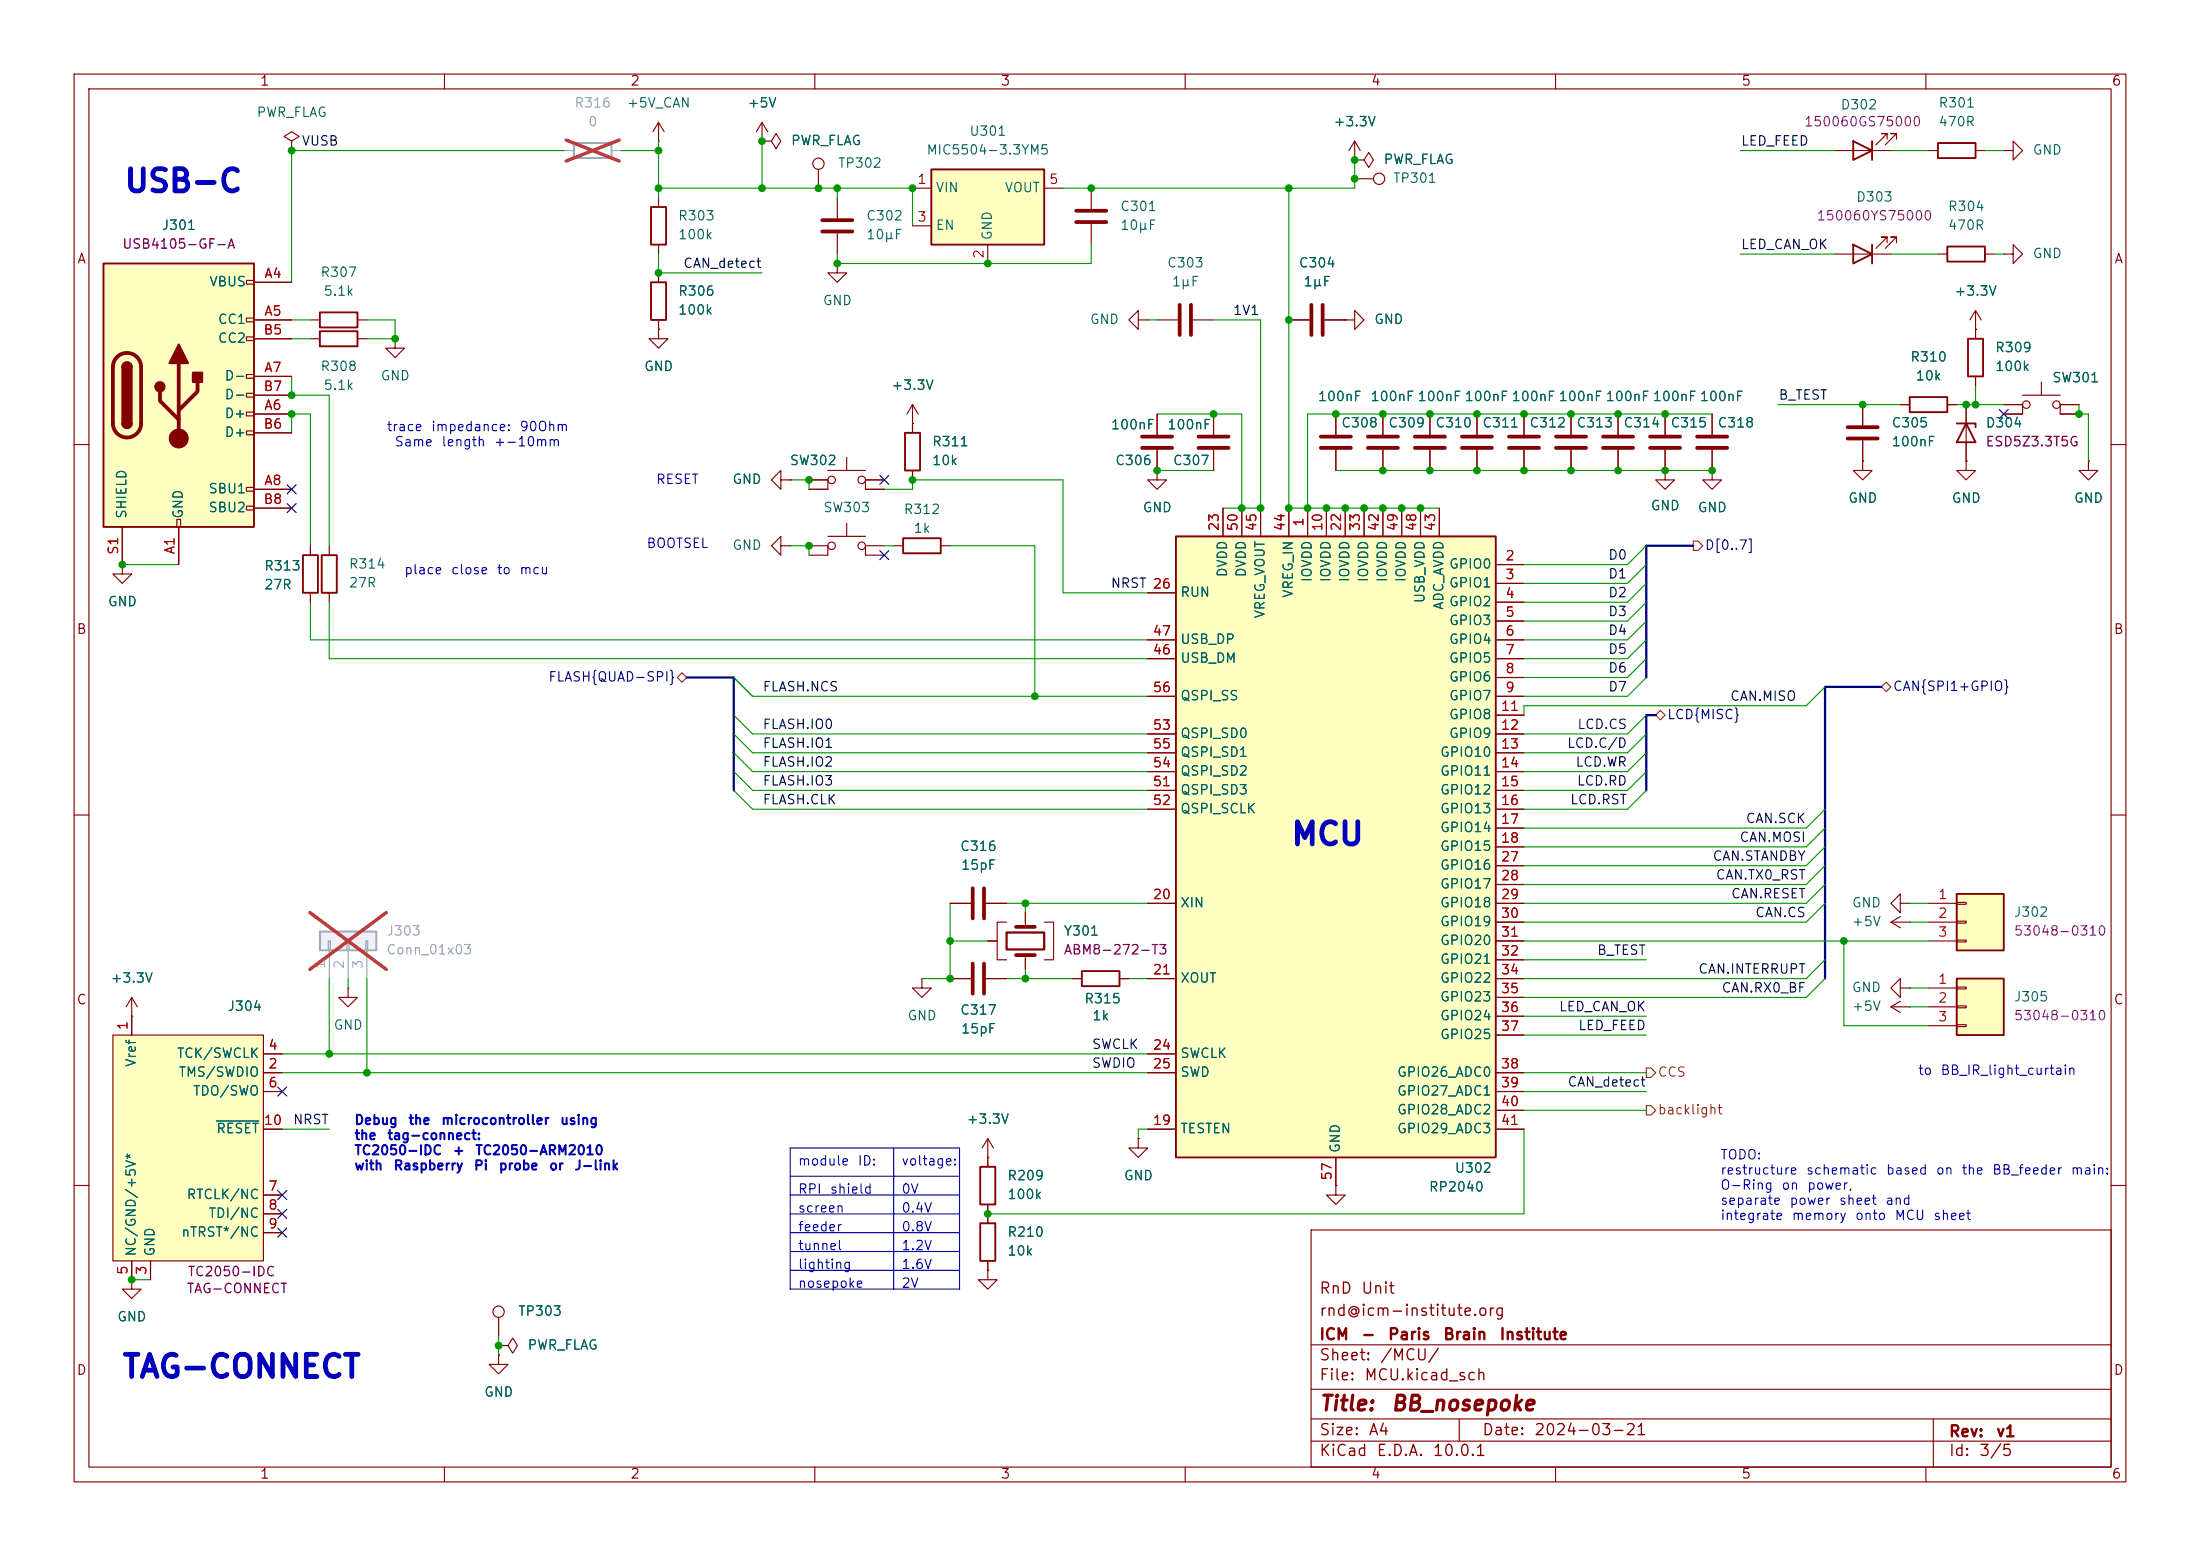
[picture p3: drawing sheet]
<svg xmlns="http://www.w3.org/2000/svg" width="297mm" height="210mm" viewBox="0 0 297 210" stroke-linecap="round" stroke-linejoin="round" font-family="sans-serif">
<g fill="none" stroke="#840000" stroke-width=".15">
<path d="M10 10h277v190h-277zM12 12h273v186h-273zM60 10v2M110 10v2M160 10v2M210 10v2M254.8 18.8v-.8h-.8h.8l-1.6 1.6M256 18.8v-.8h-.7h.7l-1.5 1.6M260 10v2M247.6 34.3h7.7M247.6 20.3h7.7M254.8 32.8v-.8h-.8h.8l-1.6 1.5"/>
<path d="M256 32.8v-.8h-.7h.7l-1.5 1.5M123.2 57.2h.1M123.2 54.6l-.8 1.3M123.2 54.6l.8 1.3M123.2 54.6v2.6M205.7 55.9v2.8M256.5 54.6h1.3M262.9 54.6h1.3M10 60h2M16.5 76.2v1.3h1.3l-1.3 1.2-1.3-1.2h1.3M16.5 76.2h.1M41.9 73.7v1.2"/>
<path d="M205.7 60.7v2.8M285 60h2M41.9 80v1.3M10 110h2M285 110h2M133.3 127h1.3M135.9 124.5h-1.3v5h1.3M138.4 123.2v1.9M138.4 128.9v1.9M141 124.5h1.2v5h-1.2M144.8 132.1h1.2M151.1 132.1h1.3"/>
<path d="M153.7 153.7v1.2h1.2l-1.2 1.3-1.3-1.3h1.3M153.7 153.7h.1M10 160h2M17.8 172.7v1.3h1.2l-1.2 1.3-1.3-1.3h1.3M17.8 172.7h.1M177 166h108v32h-108zM285 160h2M60 198v2M110 198v2M160 198v2M177 194.5h108M177 191.5h108"/>
<path d="M177 187.5h108M177 181.5h108M197 191.5v3M210 198v2M260 198v2M261 191.5v6.5"/>
</g>
<path d="M250.2 19.1l2.5 1.2-2.5 1.3zM252.7 19.1v2.5M250.2 33l2.5 1.3-2.5 1.3zM252.7 33v2.6M257.8 53.6h5.1v2h-5.1zM40.9 74.9h2v5.1h-2zM146 131.1h5.1v2h-5.1z" fill="none" stroke="#840000" stroke-width=".25"/>
<path d="M203.7 58.9h4.1M203.7 60.5h4.1M137.2 128.9h2.5M137.2 125.1h2.5" fill="none" stroke="#840000" stroke-width=".51"/>
<path d="M135.9 125.9h5.1v2.2h-5.1z" fill="none" stroke="#840000" stroke-width=".3"/>
<path d="M15.2 139.7h20.4v30.5h-20.4z" fill="#ffffc2"/>
<g fill="none" stroke="#840000" stroke-width=".15">
<path d="M39.4 19.1l1-.7-1-.6-1 .6 1 .7v1.2M39.4 20.3h.1M110.5 22.9v2.5M41.9 43.2h1.3M48.3 43.2h1.2M53.3 45.7v1.3h1.3l-1.3 1.3-1.2-1.3h1.2M53.3 45.7h.1M180.3 55.9v2.8M212.1 55.9v2.8M218.4 55.9v2.8M224.8 55.9v2.8M105.4 64.8v-1.3l-1.3 1.3 1.3 1.2v-1.2h1.3"/>
<path d="M106.7 64.8h.1M180.3 60.7v2.8M212.1 60.7v2.8M218.4 60.7v2.8M224.8 63.5v1.3h-1.3l1.3 1.2 1.3-1.2h-1.3M224.8 63.5h.1M224.8 60.7v2.8M231.1 63.5v1.3h-1.2l1.2 1.2 1.3-1.2h-1.3M231.1 63.5h.1M265.4 62.2v1.3h-1.2l1.2 1.3 1.3-1.3h-1.3M265.4 62.2h.1M15.2 139.7h20.4v30.5h-20.4z"/>
<path d="M17.8 137.2h.1M17.8 134.6v5.1M17.8 134.6l-.8 1.3M17.8 134.6l.7 1.3M124.5 132.1v1.3h1.2l-1.2 1.2-1.3-1.2h1.3M124.5 132.1h.1M128.3 121.9h2.8M128.3 132.1h2.8M133.1 121.9h2.8M133.1 132.1h2.8M35.6 144.8h2.5M35.6 142.2h2.5"/>
<path d="M35.6 147.3h2.5M35.6 152.4h2.5M133.3 156.2h.1M133.3 153.7v3.8M133.3 153.7l.8 1.2M133.3 153.7l-.7 1.2M17.8 170.2v2.5M20.3 170.2v2.5M35.6 161.3h2.5M35.6 163.8h2.5M35.6 166.4h2.5M67.3 177.8v2.5"/>
<path d="M133.3 171.5v1.2h1.3l-1.3 1.3-1.2-1.3h1.2M133.3 171.5h.1M133.3 162.6v2.5M133.3 170.2v1.3M67.3 181.6h1.3l.6-1 .6 1-.6 1-.6-1M67.3 181.6h.1M67.3 182.9v1.3h1.3l-1.3 1.2-1.3-1.2h1.3M67.3 182.9h.1"/>
<circle cx="110.5" cy="22.1" r=".76"/>
<circle cx="67.3" cy="177" r=".76"/>
</g>
<path d="M29.2 151.3h5.7" fill="none" stroke="#006464" stroke-width=".15"/>
<path d="M43.2 42.2h5.1v2h-5.1zM132.3 157.5h2.1v5.1h-2.1zM132.3 165.1h2.1v5.1h-2.1z" fill="none" stroke="#840000" stroke-width=".25"/>
<path d="M178.3 58.9h4.1M210.1 58.9h4M216.4 58.9h4.1M222.8 58.9h4M178.3 60.5h4.1M210.1 60.5h4M216.4 60.5h4.1M222.8 60.5h4M131.3 119.9v4.1M132.8 119.9v4.1M131.3 130v4.1M132.8 130v4.1" fill="none" stroke="#840000" stroke-width=".51"/>
<path d="M14 35.6h20.3v35.5h-20.3z" fill="#ffffc2"/>
<g fill="none" stroke="#840000" stroke-width=".15">
<path d="M33.3 37.8h1v.6h-1zM34.3 38.1h5.1M33.3 42.9h1v.5h-1zM33.3 45.5h1v.5h-1zM33.3 50.5h1v.6h-1zM33.3 53.1h1v.5h-1zM33.3 55.6h1v.5h-1zM33.3 58.2h1v.5h-1zM34.3 43.2h5.1M34.3 55.9h5.1M34.3 50.8h5.1M34.3 45.7h5.1"/>
<path d="M34.3 58.4h5.1M34.3 53.3h5.1M41.9 45.7h1.3M48.3 45.7h1.2M123.2 57.2v1.2M156.2 55.9v2.8M163.8 55.9v2.8M174 43.2h2.8M178.8 43.2h2.8M181.6 43.2h1.3v1.3l1.2-1.3-1.2-1.3v1.3M181.6 43.2h.1M270.5 54.6h2.5v1.3h-2.5"/>
<path d="M273 53.3h5.1M275.6 51.6v1.7M280.7 54.6h-2.6v1.3h2.6M16.5 71.1v5.1M23.9 70.1h.5v1h-.5zM24.1 71.1v5.1M33.3 65.8h1v.5h-1zM33.3 68.3h1v.5h-1zM34.3 66h5.1M34.3 68.6h5.1M109.2 64.8h2.6v1.2h-2.6M111.8 63.5h5"/>
<path d="M114.3 61.7v1.8M119.4 64.8h-2.6v1.2h2.6M123.2 63.5v1.3M156.2 63.5v1.3h-1.3l1.3 1.2 1.3-1.2h-1.3M156.2 63.5h.1M156.2 60.7v2.8M163.8 60.7v2.8M281.9 62.2v1.3h-1.2l1.2 1.3 1.3-1.3h-1.3M281.9 62.2h.1M255.3 124.5l1.2 .7M255.3 124.5h2.5M256.5 121.9v-1.2l-1.2 1.2 1.2 1.3v-1.3h1.3"/>
<path d="M256.5 133.4v-1.3l-1.2 1.3 1.2 1.2v-1.2h1.3M256.5 123.7l-1.2 .8M257.8 121.9h.1M257.8 124.5h.1M257.8 133.4h.1"/>
<circle cx="273.6" cy="54.6" r=".51"/>
<circle cx="277.6" cy="54.6" r=".51"/>
<circle cx="112.3" cy="64.8" r=".51"/>
<circle cx="116.3" cy="64.8" r=".51"/>
</g>
<path d="M14 35.6h20.3v35.5h-20.3zM16.5 49.5a.64 .64 0 0 1 .6-.6 .64 .64 0 0 1 .7 .6M16.5 57.2a.64 .64 0 0 0 .6 .6 .64 .64 0 0 0 .7-.6M43.2 44.7h5.1v2h-5.1zM122.2 58.4h2v5.1h-2z" fill="none" stroke="#840000" stroke-width=".25"/>
<path d="M15.8 48.2a1.9 1.9 0 0 1 2.1-.4 1.9 1.9 0 0 1 1.1 1.7v7.7a1.91 1.91 0 0 1-1.9 1.8 1.91 1.91 0 0 1-1.9-1.8v-7.7a1.9 1.9 0 0 1 .6-1.3zM21.6 52.8v1.3l2.5 2.5M24.1 49v10.2M26.7 51.6v1.2l-2.6 2.6M154.2 58.9h4M161.8 58.9h4.1M177 41.1v4.1M178.6 41.1v4.1M154.2 60.5h4M161.8 60.5h4.1" fill="none" stroke="#840000" stroke-width=".51"/>
<g fill="#840000" stroke="#840000" stroke-width=".25">
<path d="M16.5 49.5h1.3v7.7h-1.3z"/>
<path d="M16.7 49.1a.64 .64 0 0 1 .7-.2 .64 .64 0 0 1 .4 .6h-1.3z"/>
<path d="M16.5 57.2h1.3a.64 .64 0 0 1-.7 .6 .64 .64 0 0 1-.6-.6z"/>
<path d="M24.1 46.5l1.3 2.5h-2.5z"/>
<path d="M26 50.3h1.3v1.3h-1.3z"/>
<circle cx="21.6" cy="52.2" r=".63"/>
</g>
<circle cx="24.1" cy="59.2" r="1.27" fill="#840000" stroke="#840000" stroke-width=".15"/>
<path d="M264.2 132.1h6.3v7.6h-6.3z" fill="#ffffc2"/>
<path d="M264.2 132.1h6.3v7.6h-6.3z" fill="none" stroke="#840000" stroke-width=".25"/>
<path d="M255.3 135.9h2.5M255.3 135.9l1.2 .8M256.5 135.1l-1.2 .8M257.8 135.9h.1M260.3 133.4h3.9M260.3 135.9h3.9M260.3 138.4h3.9M264.2 133.2h1.2v.3h-1.2zM264.2 135.8h1.2v.2h-1.2zM264.2 138.3h1.2v.3h-1.2z" fill="none" stroke="#840000" stroke-width=".15"/>
<path d="M264.2 120.7h6.3v7.6h-6.3z" fill="#ffffc2"/>
<path d="M261.6 19.3h5.1v2h-5.1zM121.9 72.6h5.1v2.1h-5.1zM264.2 120.7h6.3v7.6h-6.3z" fill="none" stroke="#840000" stroke-width=".25"/>
<g fill="none" stroke="#840000" stroke-width=".15">
<path d="M260.3 20.3h1.3M266.7 20.3h1.3M109.2 73.7h2.6v1.2h-2.6M111.8 72.4h5M114.3 70.6v1.8M119.4 73.7h-2.6v1.2h2.6M120.6 73.7h1.3M127 73.7h1.3M260.3 121.9h3.9M260.3 124.5h3.9M260.3 127h3.9M264.2 121.8h1.2v.2h-1.2z"/>
<path d="M264.2 124.3h1.2v.3h-1.2zM264.2 126.9h1.2v.2h-1.2z"/>
<circle cx="112.3" cy="73.7" r=".51"/>
<circle cx="116.3" cy="73.7" r=".51"/>
</g>
<path d="M43.2 125.7h7.6v2.6h-7.6z" fill="#f0f0f0"/>
<path d="M43.2 125.7h7.6v2.6h-7.6z" fill="none" stroke="#a1a1a1" stroke-width=".25"/>
<path d="M44.3 127h.3v1.3h-.3zM44.4 128.3v3.8M46.9 127h.2v1.3h-.2zM47 128.3v3.8M49.4 127h.3v1.3h-.3zM49.5 128.3v3.8" fill="none" stroke="#a1a1a1" stroke-width=".15"/>
<path d="M41.8 123.2l10.3 7.6M52.1 123.2l-10.3 7.6" fill="none" stroke="#e12e31" stroke-width=".46"/>
<g fill="none" stroke="#840000" stroke-width=".15">
<path d="M182.9 19.1l-.8 1.2M182.9 19.1l.7 1.2M182.9 19.1v2.5M113 26.7v2.8M113 31.5v2.8M147.3 25.4v2.8M147.3 30.2v2.8M182.9 21.6h1.2l.7-1 .6 1-.6 1-.7-1M182.9 21.6h.1M182.9 24.1h2.5M153.7 43.2v1.3l-1.3-1.3 1.3-1.3v1.3h1.2M154.9 43.2h.1"/>
<path d="M156.2 43.2h2.8M161 43.2h2.8M47 133.4v1.2h1.3l-1.3 1.3-1.3-1.3h1.3M47 133.4h.1"/>
<circle cx="186.2" cy="24.1" r=".76"/>
</g>
<path d="M111 29.7h4.1M111 31.2h4.1M145.3 28.4h4.1M145.3 30h4.1M159.3 41.1v4.1M160.8 41.1v4.1" fill="none" stroke="#840000" stroke-width=".51"/>
<path d="M125.7 22.9h15.3v10.1h-15.3z" fill="#ffffc2"/>
<path d="M87.9 38.1h2v5.1h-2zM87.9 27.9h2v5.1h-2zM125.7 22.9h15.3v10.1h-15.3zM262.9 33.3h5.1v2h-5.1zM264.2 57.2h2.5v.5M265.4 57.2l1.3 2.5h-2.5zM265.7 45.7h2v5.1h-2zM43.4 74.9h2.1v5.1h-2.1z" fill="none" stroke="#840000" stroke-width=".25"/>
<g fill="none" stroke="#840000" stroke-width=".15">
<path d="M88.9 19.1h.1M88.9 16.5v2.6M88.9 16.5l-.8 1.3M88.9 16.5l.8 1.3M102.9 19.1h1.2l.7-1.1 .6 1.1-.6 1-.7-1M102.9 19.1h.1M102.9 16.5l-.8 1.3M102.9 16.5l.7 1.3M102.9 16.5v2.6M88.9 26.7v1.2M88.9 33v1.3M88.9 36.8v1.3"/>
<path d="M113 35.6v1.2h1.3l-1.3 1.3-1.2-1.3h1.2M113 35.6h.1M123.2 25.4h2.5M123.2 30.5h2.5M133.3 33v2.6M141 25.4h2.5M261.6 34.3h1.3M268 34.3h1.2M270.5 34.3h1.3v-1.3l1.2 1.3-1.2 1.3v-1.3M270.5 34.3h.1M270.5 20.3h1.3v-1.2l1.2 1.2-1.2 1.3v-1.3M270.5 20.3h.1"/>
<path d="M88.9 44.5v1.2h1.3l-1.3 1.3-1.3-1.3h1.3M88.9 44.5h.1M88.9 43.2v1.3M186.7 55.9v2.8M193 55.9v2.8M199.4 55.9v2.8M231.1 55.9v2.8M251.5 54.6v2.8M251.5 59.4v2.8M265.4 54.6v7.6M266.7 44.5h.1M266.7 41.9v3.8"/>
<path d="M266.7 50.8v1.3M266.7 41.9l-.8 1.3M266.7 41.9l.8 1.3M44.4 73.7v1.2M105.4 73.7v-1.3l-1.3 1.3 1.3 1.2v-1.2h1.3M106.7 73.7h.1M186.7 60.7v2.8M193 60.7v2.8M199.4 60.7v2.8M231.1 60.7v2.8M251.5 62.2v1.3h-1.3l1.3 1.3 1.2-1.3h-1.2M251.5 62.2h.1"/>
<path d="M44.4 80v1.3"/>
</g>
<path d="M77.5 19.3h5v2h-5z" fill="none" stroke="#a1a1a1" stroke-width=".25"/>
<path d="M76.2 20.3h1.3M82.5 20.3h1.3" fill="none" stroke="#a1a1a1" stroke-width=".15"/>
<path d="M76.4 18.9l7.2 2.8M83.6 18.9l-7.2 2.8" fill="none" stroke="#e12e31" stroke-width=".46"/>
<path d="M184.7 58.9h4M191 58.9h4.1M197.4 58.9h4M229.1 58.9h4.1M249.4 57.7h4.1M249.4 59.2h4.1M184.7 60.5h4M191 60.5h4.1M197.4 60.5h4M229.1 60.5h4.1" fill="none" stroke="#840000" stroke-width=".51"/>
<path d="M158.7 72.4h43.2v83.8h-43.2z" fill="#ffffc2"/>
<path d="M158.7 72.4h43.2v83.8h-43.2z" fill="none" stroke="#840000" stroke-width=".25"/>
<g fill="none" stroke="#840000" stroke-width=".15">
<path d="M102.9 19.1h.1M34.3 38.1h5.1M88.9 36.8v1.3M182.9 21.6h.1M34.3 43.2h5.1M34.3 55.9h5.1M34.3 50.8h5.1M34.3 45.7h5.1M34.3 58.4h5.1M34.3 53.3h5.1M88.9 44.5h.1M88.9 43.2v1.3"/>
<path d="M123.2 57.2h.1M123.2 57.2v1.2M156.2 55.9v2.8M163.8 55.9v2.8M174 43.2h2.8M178.8 43.2h2.8M180.3 55.9v2.8M181.6 43.2h.1M186.7 55.9v2.8M193 55.9v2.8M199.4 55.9v2.8M205.7 55.9v2.8"/>
<path d="M212.1 55.9v2.8M218.4 55.9v2.8M224.8 55.9v2.8M231.1 55.9v2.8M251.5 54.6v2.8M251.5 59.4v2.8M256.5 54.6h1.3M262.9 54.6h1.3M265.4 54.6v2.6M265.4 59.7v2.5M266.7 44.5h.1M266.7 44.5v1.2"/>
<path d="M266.7 50.8v1.3M270.5 54.6h2.5M270.5 55.9h2.5M278.1 54.6h2.6M278.1 55.9h2.6M16.5 76.2h.1M16.5 71.1v5.1M24.1 71.1v5.1M34.3 66h5.1M34.3 68.6h5.1M41.9 73.7v1.2M106.7 64.8h.1"/>
<path d="M109.2 66h2.6M109.2 64.8h2.6M116.8 66h2.6M116.8 64.8h2.6M123.2 63.5v1.3M156.2 63.5h.1M156.2 60.7v2.8M163.8 60.7v2.8M165.1 68.6v3.8M167.6 68.6v3.8M170.2 68.6v3.8M174 68.6v3.8"/>
<path d="M176.5 68.6v3.8M179.1 68.6v3.8M180.3 60.7v2.8M181.6 68.6v3.8M184.1 68.6v3.8M186.7 60.7v2.8M186.7 68.6v3.8M189.2 68.6v3.8M191.8 68.6v3.8M193 60.7v2.8M194.3 68.6v3.8M199.4 60.7v2.8"/>
<path d="M201.9 76.2h3.8M201.9 78.7h3.8M205.7 60.7v2.8M212.1 60.7v2.8M218.4 60.7v2.8M224.8 63.5h.1M224.8 60.7v2.8M231.1 63.5h.1M231.1 60.7v2.8M251.5 62.2h.1M265.4 62.2h.1M281.9 62.2h.1"/>
<path d="M41.9 80v1.3M154.9 86.4h3.8M154.9 88.9h3.8M154.9 94h3.8M154.9 99.1h3.8M154.9 80h3.8M201.9 81.3h3.8M201.9 83.8h3.8M201.9 86.4h3.8M201.9 88.9h3.8M201.9 91.4h3.8M201.9 94h3.8"/>
<path d="M201.9 96.5h3.8M201.9 99.1h3.8M154.9 101.6h3.8M154.9 104.1h3.8M154.9 106.7h3.8M154.9 109.2h3.8M201.9 101.6h3.8M201.9 104.1h3.8M201.9 106.7h3.8M201.9 109.2h3.8M201.9 111.8h3.8M201.9 114.3h3.8"/>
<path d="M201.9 116.8h3.8M201.9 119.4h3.8M17.8 137.2h.1M17.8 137.2v2.5M128.3 121.9h2.8M128.3 132.1h2.8M133.1 121.9h2.8M133.1 132.1h2.8M133.3 127h1.3M138.4 123.2v1.3M138.4 129.5v1.3M144.8 132.1h1.2"/>
<path d="M151.1 132.1h1.3M154.9 121.9h3.8M154.9 132.1h3.8M201.9 121.9h3.8M201.9 132.1h3.8M201.9 124.5h3.8M201.9 127h3.8M201.9 129.5h3.8M201.9 134.6h3.8M201.9 137.2h3.8M201.9 139.7h3.8M35.6 152.4h2.5"/>
<path d="M35.6 142.2h2.5M35.6 144.8h2.5M35.6 147.3h2.5M133.3 156.2h.1M133.3 156.2v1.3M153.7 153.7h.1M154.9 152.4h3.8M154.9 142.2h3.8M154.9 144.8h3.8M180.3 156.2v3.8M201.9 152.4h3.8M201.9 144.8h3.8"/>
<path d="M201.9 147.3h3.8M201.9 149.9h3.8M17.8 172.7h.1M17.8 170.2v2.5M20.3 170.2v2.5M35.6 161.3h2.5M35.6 163.8h2.5M35.6 166.4h2.5M67.3 177.8v2.5M133.3 171.5h.1M133.3 162.6v2.5M133.3 170.2v1.3"/>
<path d="M180.3 160v1.3h1.3l-1.3 1.3-1.2-1.3h1.2M180.3 160h.1M67.3 181.6h.1M67.3 182.9h.1"/>
</g>
<path d="M228.6 73h.6l.7 .7-.7 .6h-.6zM91.4 91.4l.7-.6 .6 .6-.6 .7zM223.5 96.5l.7-.6 .6 .6-.6 .7zM254 92.7l.6-.6 .7 .6-.7 .6zM222.2 149.2h.7l.6 .7-.6 .6h-.7zM222.2 144.1h.7l.6 .7-.6 .6h-.7z" fill="none" stroke="#725600" stroke-width=".15"/>
<path d="M106.7 158.8h22.8M106.7 154.9h22.8v19.1h-22.8zM120.6 154.9v19.1M106.7 161.3h22.8M106.7 163.8h22.8M106.7 166.4h22.8M106.7 168.9h22.8M106.7 171.5h22.8" fill="none" stroke="#0000c2" stroke-width=".15"/>
<path d="M228.6 73.7h-6.4v17.7M92.7 91.4h6.4v15.3M223.5 96.5h-1.3v10.2M254 92.7h-7.6v39.4" fill="none" stroke="#000084" stroke-width=".3"/>
<g fill="none" stroke="#009600" stroke-width=".15">
<path d="M88.9 19.1v7.6M102.9 19.1v6.3M76.2 20.3h-36.8v17.8M83.8 20.3h5.1M88.9 25.4h34.3v5.1M88.9 34.3v2.5h14M113 25.4v1.3M147.3 33v2.6h-34.3v-1.3M174 25.4v43.2h20.3M182.9 21.6v3.8h-39.4M234.9 34.3h12.7M234.9 20.3h12.7"/>
<path d="M255.3 34.3h6.3M255.3 20.3h5M268 20.3h2.5M269.2 34.3h1.3M39.4 58.4v-2.5h2.5v17.8M39.4 43.2h2.5M39.4 50.8v2.5h5v20.4M39.4 45.7h2.5M49.5 43.2h3.8v2.5h-3.8M154.9 43.2h1.3M156.2 55.9h11.4v12.7M163.8 43.2h6.4v25.4h-5.1"/>
<path d="M231.1 55.9h-54.6v12.7M240 54.6h16.5M264.2 54.6h6.3M266.7 52.1v2.5M280.7 54.6v1.3h1.2v6.3M16.5 76.2h7.6M106.7 64.8h2.5v1.2M106.7 73.7h2.5v1.2M119.4 66h3.8v-1.2h20.3v15.2h11.4M119.4 73.7h1.2M128.3 73.7h11.4v20.3M156.2 63.5h7.6"/>
<path d="M180.3 63.5h50.8M222.2 73.7l-2.5 2.5h-14M222.2 76.2l-2.5 2.5h-14M222.2 78.7l-2.5 2.6h-14M41.9 81.3v5.1h113M44.4 81.3v7.6h110.5M99.1 91.4l2.5 2.6h53.3M99.1 96.5l2.5 2.6h53.3M99.1 99.1l2.5 2.5h53.3M222.2 91.4l-2.5 2.6h-14M222.2 96.5l-2.5 2.6h-14M222.2 88.9l-2.5 2.5h-14"/>
<path d="M222.2 99.1l-2.5 2.5h-14M222.2 86.4l-2.5 2.5h-14M222.2 83.8l-2.5 2.6h-14M222.2 81.3l-2.5 2.5h-14M246.4 92.7l-2.6 2.6h-38.1v1.2M99.1 106.7l2.5 2.5h53.3M99.1 104.1l2.5 2.6h53.3M99.1 101.6l2.5 2.5h53.3M222.2 106.7l-2.5 2.5h-14M222.2 104.1l-2.5 2.6h-14M222.2 101.6l-2.5 2.5h-14M246.4 111.8l-2.6 2.5h-38.1"/>
<path d="M246.4 116.8l-2.6 2.6h-38.1M246.4 114.3l-2.6 2.5h-38.1M246.4 109.2l-2.6 2.6h-38.1M246.4 119.4l-2.6 2.5h-38.1M44.4 132.1v10.1M47 132.1v1.3M49.5 132.1v12.7M128.3 121.9v10.2h-3.8M128.3 127h5M135.9 121.9h19M135.9 132.1h8.9M138.4 121.9v1.3"/>
<path d="M138.4 130.8v1.3M152.4 132.1h2.5M205.7 127h54.6M205.7 129.5h16.5M205.7 139.7h16.5M205.7 137.2h16.5M246.4 129.5l-2.6 2.6h-38.1M246.4 121.9l-2.6 2.6h-38.1M246.4 132.1l-2.6 2.5h-38.1M248.9 127v11.4h11.4M257.8 121.9h2.5M257.8 124.5h2.5"/>
<path d="M257.8 135.9h2.5M257.8 133.4h2.5M38.1 152.4h6.3M38.1 144.8h116.8M38.1 142.2h116.8M154.9 152.4h-1.2v1.3M205.7 152.4v11.4h-72.4M205.7 144.8h16.5M205.7 147.3h16.5M205.7 149.9h16.5M17.8 172.7h2.5M67.3 180.3v2.6"/>
</g>
<g fill="none" stroke="#000084" stroke-width=".15">
<path d="M269.9 55.3l1.2 1.2M271.1 55.3l-1.2 1.2M38.8 65.4l1.2 1.2M38.8 68l1.2 1.2M40 65.4l-1.2 1.2M40 68l-1.2 1.2M118.8 74.3l1.2 1.2M118.8 64.2l1.2 1.2M120 74.3l-1.2 1.2M120 64.2l-1.2 1.2M37.5 146.7l1.2 1.2M38.7 146.7l-1.2 1.2"/>
<path d="M37.5 160.7l1.2 1.2M37.5 163.2l1.2 1.2M37.5 165.8l1.2 1.2M38.7 160.7l-1.2 1.2M38.7 163.2l-1.2 1.2M38.7 165.8l-1.2 1.2"/>
</g>
<path d="M29.2 151.3h5.7" fill="none" stroke="#006464" stroke-width=".15"/>
<g fill="#009600" stroke="#009600" stroke-width=".14">
<circle cx="212.1" cy="55.9" r=".46"/>
<circle cx="205.7" cy="55.9" r=".46"/>
<circle cx="205.7" cy="63.5" r=".46"/>
<circle cx="218.4" cy="63.5" r=".46"/>
<circle cx="224.8" cy="63.5" r=".46"/>
<circle cx="212.1" cy="63.5" r=".46"/>
<circle cx="218.4" cy="55.9" r=".46"/>
<circle cx="174" cy="25.4" r=".46"/>
<circle cx="182.9" cy="24.1" r=".46"/>
<circle cx="167.6" cy="68.6" r=".46"/>
<circle cx="176.5" cy="68.6" r=".46"/>
<circle cx="174" cy="68.6" r=".46"/>
<circle cx="170.2" cy="68.6" r=".46"/>
<circle cx="163.8" cy="55.9" r=".46"/>
<circle cx="156.2" cy="63.5" r=".46"/>
<circle cx="174" cy="43.2" r=".46"/>
<circle cx="182.9" cy="21.6" r=".46"/>
<circle cx="248.9" cy="127" r=".46"/>
<circle cx="186.7" cy="68.6" r=".46"/>
<circle cx="181.6" cy="68.6" r=".46"/>
<circle cx="184.1" cy="68.6" r=".46"/>
<circle cx="179.1" cy="68.6" r=".46"/>
<circle cx="189.2" cy="68.6" r=".46"/>
<circle cx="191.8" cy="68.6" r=".46"/>
<circle cx="193" cy="63.5" r=".46"/>
<circle cx="186.7" cy="55.9" r=".46"/>
<circle cx="193" cy="55.9" r=".46"/>
<circle cx="199.4" cy="55.9" r=".46"/>
<circle cx="186.7" cy="63.5" r=".46"/>
<circle cx="180.3" cy="55.9" r=".46"/>
<circle cx="199.4" cy="63.5" r=".46"/>
<circle cx="251.5" cy="54.6" r=".46"/>
<circle cx="224.8" cy="55.9" r=".46"/>
<circle cx="231.1" cy="63.5" r=".46"/>
<circle cx="280.7" cy="55.9" r=".46"/>
<circle cx="266.7" cy="54.6" r=".46"/>
<circle cx="265.4" cy="54.6" r=".46"/>
<circle cx="123.2" cy="25.4" r=".46"/>
<circle cx="147.3" cy="25.4" r=".46"/>
<circle cx="110.5" cy="25.4" r=".46"/>
<circle cx="113" cy="25.4" r=".46"/>
<circle cx="133.3" cy="35.6" r=".46"/>
<circle cx="123.2" cy="64.8" r=".46"/>
<circle cx="17.8" cy="172.7" r=".46"/>
<circle cx="16.5" cy="76.2" r=".46"/>
<circle cx="49.5" cy="144.8" r=".46"/>
<circle cx="44.4" cy="142.2" r=".46"/>
<circle cx="67.3" cy="181.6" r=".46"/>
<circle cx="138.4" cy="121.9" r=".46"/>
<circle cx="138.4" cy="132.1" r=".46"/>
<circle cx="128.3" cy="127" r=".46"/>
<circle cx="128.3" cy="132.1" r=".46"/>
<circle cx="133.3" cy="163.8" r=".46"/>
<circle cx="39.4" cy="20.3" r=".46"/>
<circle cx="53.3" cy="45.7" r=".46"/>
<circle cx="39.4" cy="55.9" r=".46"/>
<circle cx="39.4" cy="53.3" r=".46"/>
<circle cx="139.7" cy="94" r=".46"/>
<circle cx="109.2" cy="73.7" r=".46"/>
<circle cx="88.9" cy="36.8" r=".46"/>
<circle cx="113" cy="35.6" r=".46"/>
<circle cx="88.9" cy="20.3" r=".46"/>
<circle cx="88.9" cy="25.4" r=".46"/>
<circle cx="102.9" cy="25.4" r=".46"/>
<circle cx="102.9" cy="19.1" r=".46"/>
<circle cx="109.2" cy="64.8" r=".46"/>
</g>
<g font-size="3" fill="#0000c2">
<text x="16.6" y="26.7">USB-C</text>
<text x="174.1" y="114.8">MCU</text>
<text x="16.3" y="186.7">TAG-CONNECT</text>
</g>
<g font-size="2" fill="#840000">
<text x="178" y="190.9">Title:</text>
<text x="187.7" y="190.9">BB_nosepoke</text>
</g>
<g font-size="1.5" fill="#840000">
<text x="178" y="178">rnd@icm-institute.org</text>
<text x="178" y="175">RnD</text>
<text x="183.7" y="175">Unit</text>
<text x="178" y="184">Sheet:</text>
<text x="178" y="181.2">ICM</text>
<text x="183.7" y="181.2">-</text>
<text x="186.2" y="184">/MCU/</text>
<text x="187.3" y="181.2">Paris</text>
<text x="194.7" y="181.2">Brain</text>
<text x="202.3" y="181.2">Institute</text>
<text x="178" y="186.7">File:</text>
<text x="184.1" y="186.7">MCU.kicad_sch</text>
<text x="178" y="196.9">KiCad</text>
<text x="178" y="194.1">Size:</text>
<text x="184.7" y="194.1">A4</text>
<text x="185.7" y="196.9">E.D.A.</text>
<text x="193.3" y="196.9">10.0.1</text>
<text x="200" y="194.1">Date:</text>
<text x="207" y="194.1">2024-03-21</text>
<text x="263" y="194.3">Rev:</text>
<text x="263" y="196.9">Id:</text>
<text x="267.1" y="196.9">3/5</text>
<text x="269.4" y="194.3">v1</text>
</g>
<g font-size="1.3" fill="#840000">
<text x="35" y="11.9">1</text>
<text x="85" y="11.9">2</text>
<text x="135" y="11.9">3</text>
<text x="185" y="11.9">4</text>
<text x="235" y="11.9">5</text>
<text x="285" y="11.9">6</text>
<text x="10.3" y="35.9">A</text>
<text x="285.3" y="35.9">A</text>
<text x="10.3" y="85.9">B</text>
<text x="285.3" y="85.9">B</text>
<text x="10.3" y="135.9">C</text>
<text x="285.3" y="135.9">C</text>
<text x="10.3" y="185.9">D</text>
<text x="285.3" y="185.9">D</text>
<text x="35" y="199.9">1</text>
<text x="85" y="199.9">2</text>
<text x="135" y="199.9">3</text>
<text x="185" y="199.9">4</text>
<text x="235" y="199.9">5</text>
<text x="285" y="199.9">6</text>
</g>
<g font-size="1.3" fill="#006464">
<text x="34.6" y="16.1">PWR_FLAG</text>
<text x="84.5" y="14.8">+5V_CAN</text>
<text x="100.8" y="14.8">+5V</text>
<text x="179.9" y="17.4">+3.3V</text>
<text x="248.4" y="15.1">D302</text>
<text x="261.6" y="14.8">R301</text>
<text x="261.6" y="17.4">470R</text>
<text x="106.7" y="19.9">PWR_FLAG</text>
<text x="113" y="23">TP302</text>
<text x="125" y="21.2">MIC5504-3.3YM5</text>
<text x="130.8" y="18.6">U301</text>
<text x="186.7" y="22.5">PWR_FLAG</text>
<text x="274.3" y="21.2">GND</text>
<text x="126.2" y="26.3">VIN</text>
<text x="135.5" y="26.3">VOUT</text>
<text x="151.1" y="28.8">C301</text>
<text x="188" y="25">TP301</text>
<text x="250.5" y="27.5">D303</text>
<text x="262.9" y="28.8">R304</text>
<text x="21.7" y="31.3">J301</text>
<text x="91.4" y="30.1">R303</text>
<text x="91.4" y="32.6">100k</text>
<text x="116.8" y="30.1">C302</text>
<text x="116.8" y="32.6">10µF</text>
<text x="126.2" y="31.3">EN</text>
<text x="134.2" y="32.5" transform="rotate(-90 134.2 32.5)">GND</text>
<text x="151.1" y="31.3">10µF</text>
<text x="262.9" y="31.3">470R</text>
<text x="274.3" y="35.2">GND</text>
<text x="28.2" y="39">VBUS</text>
<text x="43.2" y="37.7">R307</text>
<text x="43.6" y="40.2">5.1k</text>
<text x="91.4" y="40.2">R306</text>
<text x="111" y="41.5">GND</text>
<text x="157.5" y="36.4">C303</text>
<text x="158.1" y="39">1µF</text>
<text x="175.2" y="36.4">C304</text>
<text x="175.9" y="39">1µF</text>
<text x="263.8" y="40.2">+3.3V</text>
<text x="29.3" y="44">CC1</text>
<text x="29.3" y="46.6">CC2</text>
<text x="91.4" y="42.8">100k</text>
<text x="147" y="44">GND</text>
<text x="185.4" y="44">GND</text>
<text x="269.2" y="47.9">R309</text>
<text x="30.2" y="51.7">D-</text>
<text x="43.2" y="50.4">R308</text>
<text x="43.6" y="52.9">5.1k</text>
<text x="51.3" y="51.7">GND</text>
<text x="86.9" y="50.4">GND</text>
<text x="120.2" y="52.9">+3.3V</text>
<text x="257.8" y="49.1">R310</text>
<text x="258.5" y="51.7">10k</text>
<text x="269.2" y="50.4">100k</text>
<text x="277" y="51.9">SW301</text>
<text x="30.2" y="56.7">D+</text>
<text x="30.2" y="59.3">D+</text>
<text x="30.2" y="54.2">D-</text>
<text x="149.9" y="58.3">100nF</text>
<text x="157.5" y="58.3">100nF</text>
<text x="177.8" y="54.5">100nF</text>
<text x="181" y="58">C308</text>
<text x="184.9" y="54.5">100nF 100nF 100nF 100nF 100nF 100nF 100nF 100nF</text>
<text x="187.3" y="58">C309</text>
<text x="193.7" y="58">C310</text>
<text x="200" y="58">C311</text>
<text x="206.4" y="58">C312</text>
<text x="212.7" y="58">C313</text>
<text x="219.1" y="58">C314</text>
<text x="225.4" y="58">C315</text>
<text x="231.8" y="58">C318</text>
<text x="255.3" y="58">C305</text>
<text x="268" y="58">D304</text>
<text x="98.8" y="65.6">GND</text>
<text x="106.5" y="63.1">SW302</text>
<text x="125.7" y="60.6">R311</text>
<text x="125.7" y="63.1">10k</text>
<text x="150.5" y="63.1">C306</text>
<text x="158.3" y="63.1">C307</text>
<text x="255.3" y="60.6">100nF</text>
<text x="17.4" y="70.1" transform="rotate(-90 17.4 70.1)">SHIELD</text>
<text x="25" y="70.1" transform="rotate(-90 25 70.1)">GND</text>
<text x="28.1" y="66.9">SBU1</text>
<text x="28.1" y="69.4">SBU2</text>
<text x="111.1" y="69.4">SW303</text>
<text x="121.9" y="69.7">R312</text>
<text x="154.2" y="69.4">GND</text>
<text x="222.8" y="69.2">GND</text>
<text x="229.1" y="69.4">GND</text>
<text x="249.4" y="68.2">GND</text>
<text x="263.4" y="68.2">GND</text>
<text x="279.9" y="68.2">GND</text>
<text x="35.6" y="77.3">R313</text>
<text x="47" y="77.1">R314</text>
<text x="98.8" y="74.5">GND</text>
<text x="123.2" y="72.2">1k</text>
<text x="166" y="78" transform="rotate(-90 166 78)">DVDD</text>
<text x="168.5" y="78" transform="rotate(-90 168.5 78)">DVDD</text>
<text x="195.5" y="77.1">GPIO0</text>
<text x="14.5" y="82.1">GND</text>
<text x="35.6" y="79.9">27R</text>
<text x="47" y="79.6">27R</text>
<text x="159.3" y="80.9">RUN</text>
<text x="171" y="83.6" transform="rotate(-90 171 83.6)">VREG_VOUT</text>
<text x="174.9" y="80.8" transform="rotate(-90 174.9 80.8)">VREG_IN</text>
<text x="177.4" y="78.7" transform="rotate(-90 177.4 78.7)">IOVDD</text>
<text x="179.9" y="78.7" transform="rotate(-90 179.9 78.7)">IOVDD</text>
<text x="182.5" y="78.7" transform="rotate(-90 182.5 78.7)">IOVDD</text>
<text x="185" y="78.7" transform="rotate(-90 185 78.7)">IOVDD</text>
<text x="187.6" y="78.7" transform="rotate(-90 187.6 78.7)">IOVDD</text>
<text x="190.1" y="78.7" transform="rotate(-90 190.1 78.7)">IOVDD</text>
<text x="192.6" y="81.5" transform="rotate(-90 192.6 81.5)">USB_VDD</text>
<text x="195.2" y="82.4" transform="rotate(-90 195.2 82.4)">ADC_AVDD</text>
<text x="195.5" y="79.6">GPIO1</text>
<text x="195.5" y="82.1">GPIO2</text>
<text x="159.3" y="89.8">USB_DM</text>
<text x="159.3" y="87.2">USB_DP</text>
<text x="195.5" y="84.7">GPIO3</text>
<text x="195.5" y="87.2">GPIO4</text>
<text x="195.5" y="89.8">GPIO5</text>
<text x="159.3" y="94.8">QSPI_SS</text>
<text x="195.5" y="92.3">GPIO6</text>
<text x="195.5" y="94.8">GPIO7</text>
<text x="159.3" y="99.9">QSPI_SD0</text>
<text x="195.5" y="97.4">GPIO8</text>
<text x="195.5" y="99.9">GPIO9</text>
<text x="159.3" y="107.5">QSPI_SD3</text>
<text x="159.3" y="105">QSPI_SD2</text>
<text x="159.3" y="102.5">QSPI_SD1</text>
<text x="194.3" y="102.5">GPIO10</text>
<text x="194.3" y="105">GPIO11</text>
<text x="194.3" y="107.5">GPIO12</text>
<text x="159.3" y="110.1">QSPI_SCLK</text>
<text x="194.3" y="110.1">GPIO13</text>
<text x="194.3" y="112.6">GPIO14</text>
<text x="129.5" y="115.2">C316</text>
<text x="129.7" y="117.7">15pF</text>
<text x="194.3" y="115.2">GPIO15</text>
<text x="194.3" y="117.7">GPIO16</text>
<text x="159.3" y="122.8">XIN</text>
<text x="194.3" y="120.2">GPIO17</text>
<text x="194.3" y="122.8">GPIO18</text>
<text x="194.3" y="125.3">GPIO19</text>
<text x="249.9" y="122.8">GND</text>
<text x="249.9" y="125.3">+5V</text>
<text x="271.8" y="124.1">J302</text>
<text x="143.5" y="126.6">Y301</text>
<text x="194.3" y="127.9">GPIO20</text>
<text x="194.3" y="130.4">GPIO21</text>
<text x="14.8" y="132.9">+3.3V</text>
<text x="30.6" y="136.8">J304</text>
<text x="129.5" y="137.3">C317</text>
<text x="146.3" y="135.7">R315</text>
<text x="159.3" y="132.9">XOUT</text>
<text x="194.3" y="132.9">GPIO22</text>
<text x="194.3" y="135.5">GPIO23</text>
<text x="249.9" y="134.2">GND</text>
<text x="249.9" y="136.8">+5V</text>
<text x="271.8" y="135.5">J305</text>
<text x="23.8" y="143.1">TCK/SWCLK</text>
<text x="45" y="139.3">GND</text>
<text x="122.4" y="138">GND</text>
<text x="129.7" y="139.8">15pF</text>
<text x="147.4" y="138">1k</text>
<text x="159.3" y="143.1">SWCLK</text>
<text x="194.3" y="138">GPIO24</text>
<text x="194.3" y="140.6">GPIO25</text>
<text x="18.6" y="144.1" transform="rotate(-90 18.6 144.1)">Vref</text>
<text x="24" y="145.6">TMS/SWDIO</text>
<text x="26" y="148.2">TDO/SWO</text>
<text x="159.3" y="145.6">SWD</text>
<text x="188.5" y="145.6">GPIO26_ADC0</text>
<text x="188.5" y="148.2">GPIO27_ADC1</text>
<text x="29.1" y="153.3">RESET</text>
<text x="130.4" y="152">+3.3V</text>
<text x="159.3" y="153.3">TESTEN</text>
<text x="181.2" y="155.7" transform="rotate(-90 181.2 155.7)">GND</text>
<text x="188.5" y="150.7">GPIO28_ADC2</text>
<text x="188.5" y="153.3">GPIO29_ADC3</text>
<text x="135.9" y="159.6">R209</text>
<text x="151.6" y="159.6">GND</text>
<text x="192.8" y="161.1">RP2040</text>
<text x="196.3" y="158.6">U302</text>
<text x="24.4" y="167.2">nTRST*/NC</text>
<text x="25.1" y="162.2">RTCLK/NC</text>
<text x="28.1" y="164.7">TDI/NC</text>
<text x="135.9" y="167.2">R210</text>
<text x="135.9" y="162.2">100k</text>
<text x="18.6" y="169.7" transform="rotate(-90 18.6 169.7)">NC/GND/+5V*</text>
<text x="21.2" y="169.7" transform="rotate(-90 21.2 169.7)">GND</text>
<text x="135.9" y="169.8">10k</text>
<text x="15.7" y="178.7">GND</text>
<text x="69.9" y="177.9">TP303</text>
<text x="71.1" y="182.5">PWR_FLAG</text>
<text x="65.3" y="188.8">GND</text>
</g>
<g font-size="1.3" fill="#989898">
<text x="77.5" y="14.8">R316</text>
<text x="79.3" y="17.4">0</text>
<text x="52.1" y="126.6">J303</text>
<text x="52.1" y="129.1">Conn_01x03</text>
</g>
<g font-size="1.3" fill="#840084">
<text x="243.5" y="17.4">150060GS75000</text>
<text x="16.4" y="33.9">USB4105-GF-A</text>
<text x="245.1" y="30.1">150060YS75000</text>
<text x="268" y="60.6">ESD5Z3.3T5G</text>
<text x="143.5" y="129.1">ABM8-272-T3</text>
<text x="271.8" y="126.6">53048-0310</text>
<text x="271.8" y="138">53048-0310</text>
<text x="25.2" y="172.6">TC2050-IDC</text>
<text x="25.1" y="174.9">TAG-CONNECT</text>
</g>
<g font-size="1.3" fill="#0f0f0f">
<text x="40.6" y="20">VUSB</text>
<text x="234.9" y="20">LED_FEED</text>
<text x="234.9" y="33.9">LED_CAN_OK</text>
<text x="92.1" y="36.5">CAN_detect</text>
<text x="166.4" y="42.8">1V1</text>
<text x="240" y="54.3">B_TEST</text>
<text x="217" y="75.9">D0</text>
<text x="149.9" y="79.7">NRST 26</text>
<text x="217" y="80.9">D2</text>
<text x="217" y="78.4">D1</text>
<text x="217" y="83.5">D3</text>
<text x="217" y="86">D4</text>
<text x="217" y="88.6">D5</text>
<text x="102.9" y="93.6">FLASH.NCS</text>
<text x="217" y="93.6">D7</text>
<text x="217" y="91.1">D6</text>
<text x="233.5" y="94.9">CAN.MISO</text>
<text x="102.9" y="98.7">FLASH.IO0</text>
<text x="102.9" y="101.3">FLASH.IO1</text>
<text x="211.5" y="101.3">LCD.C/D</text>
<text x="212.9" y="98.7">LCD.CS</text>
<text x="102.9" y="106.3">FLASH.IO3</text>
<text x="102.9" y="103.8">FLASH.IO2</text>
<text x="212.6" y="103.8">LCD.WR</text>
<text x="212.8" y="106.3">LCD.RD</text>
<text x="102.9" y="108.9">FLASH.CLK</text>
<text x="211.9" y="108.9">LCD.RST</text>
<text x="234.7" y="114">CAN.MOSI</text>
<text x="235.6" y="111.4">CAN.SCK</text>
<text x="231.1" y="116.5">CAN.STANDBY</text>
<text x="231.5" y="119">CAN.TX0_RST</text>
<text x="233.6" y="121.6">CAN.RESET</text>
<text x="236.9" y="124.1">CAN.CS</text>
<text x="215.5" y="129.2">B_TEST</text>
<text x="229.2" y="131.7">CAN.INTERRUPT</text>
<text x="210.4" y="136.8">LED_CAN_OK</text>
<text x="232.3" y="134.3">CAN.RX0_BF</text>
<text x="147.3" y="141.9">SWCLK</text>
<text x="213" y="139.4">LED_FEED</text>
<text x="147.3" y="144.4">SWDIO</text>
<text x="211.5" y="147">CAN_detect</text>
<text x="39.5" y="152.1">NRST</text>
</g>
<g font-size="1.3" fill="#a90000">
<text x="123.8" y="25.1">1</text>
<text x="141.5" y="25.1">5</text>
<text x="123.8" y="30.2">3</text>
<text x="133.1" y="35" transform="rotate(-90 133.1 35)">2</text>
<text x="35.6" y="37.8">A4</text>
<text x="35.5" y="45.5">B5</text>
<text x="35.6" y="42.9">A5</text>
<text x="35.5" y="53.1">B7</text>
<text x="35.6" y="50.5">A7</text>
<text x="35.5" y="58.2">B6</text>
<text x="35.6" y="55.6">A6</text>
<text x="35.6" y="65.8">A8</text>
<text x="35.5" y="68.3">B8</text>
<text x="164.8" y="71.8" transform="rotate(-90 164.8 71.8)">23</text>
<text x="167.4" y="71.8" transform="rotate(-90 167.4 71.8)">50</text>
<text x="169.9" y="71.8" transform="rotate(-90 169.9 71.8)">45</text>
<text x="173.7" y="71.8" transform="rotate(-90 173.7 71.8)">44</text>
<text x="176.3" y="71.2" transform="rotate(-90 176.3 71.2)">1</text>
<text x="178.8" y="71.8" transform="rotate(-90 178.8 71.8)">10</text>
<text x="181.4" y="71.8" transform="rotate(-90 181.4 71.8)">22</text>
<text x="183.9" y="71.8" transform="rotate(-90 183.9 71.8)">33</text>
<text x="186.4" y="71.8" transform="rotate(-90 186.4 71.8)">42</text>
<text x="189" y="71.8" transform="rotate(-90 189 71.8)">49</text>
<text x="191.5" y="71.8" transform="rotate(-90 191.5 71.8)">48</text>
<text x="194.1" y="71.8" transform="rotate(-90 194.1 71.8)">43</text>
<text x="16.3" y="75" transform="rotate(-90 16.3 75)">S1</text>
<text x="23.9" y="74.9" transform="rotate(-90 23.9 74.9)">A1</text>
<text x="203.1" y="75.9">2</text>
<text x="155.5" y="79.8">26</text>
<text x="203.1" y="78.5">3</text>
<text x="203.1" y="81">4</text>
<text x="203.1" y="83.6">5</text>
<text x="155.5" y="88.6">46</text>
<text x="155.5" y="86.1">47</text>
<text x="203.1" y="86.1">6</text>
<text x="203.1" y="88.6">7</text>
<text x="155.5" y="93.7">56</text>
<text x="203.1" y="91.2">8</text>
<text x="203.1" y="93.7">9</text>
<text x="155.5" y="98.8">53</text>
<text x="155.5" y="101.3">55</text>
<text x="202.5" y="96.3">11</text>
<text x="202.5" y="98.8">12</text>
<text x="202.5" y="101.3">13</text>
<text x="155.5" y="106.4">51</text>
<text x="155.5" y="103.9">54</text>
<text x="202.5" y="103.9">14</text>
<text x="202.5" y="106.4">15</text>
<text x="155.5" y="109">52</text>
<text x="202.5" y="109">16</text>
<text x="202.5" y="111.5">17</text>
<text x="202.5" y="114">18</text>
<text x="202.5" y="116.6">27</text>
<text x="202.5" y="119.1">28</text>
<text x="155.5" y="121.7">20</text>
<text x="202.5" y="121.7">29</text>
<text x="202.5" y="124.2">30</text>
<text x="261.5" y="121.7">1</text>
<text x="261.5" y="124.2">2</text>
<text x="155.5" y="131.8">21</text>
<text x="202.5" y="126.7">31</text>
<text x="202.5" y="129.3">32</text>
<text x="202.5" y="131.8">34</text>
<text x="261.5" y="126.7">3</text>
<text x="202.5" y="134.4">35</text>
<text x="202.5" y="136.9">36</text>
<text x="261.5" y="133.1">1</text>
<text x="261.5" y="135.6">2</text>
<text x="17.5" y="139.1" transform="rotate(-90 17.5 139.1)">1</text>
<text x="36.1" y="142">4</text>
<text x="155.5" y="142">24</text>
<text x="202.5" y="139.4">37</text>
<text x="261.5" y="138.2">3</text>
<text x="36.1" y="144.5">2</text>
<text x="36.1" y="147.1">6</text>
<text x="155.5" y="144.5">25</text>
<text x="202.5" y="144.5">38</text>
<text x="202.5" y="147.1">39</text>
<text x="202.5" y="149.6">40</text>
<text x="35.5" y="152.1">10</text>
<text x="155.5" y="152.1">19</text>
<text x="202.5" y="152.1">41</text>
<text x="36.1" y="161">7</text>
<text x="180.1" y="159.4" transform="rotate(-90 180.1 159.4)">57</text>
<text x="36.1" y="163.6">8</text>
<text x="36.1" y="166.1">9</text>
<text x="17.5" y="172.2" transform="rotate(-90 17.5 172.2)">5</text>
<text x="20.1" y="172.2" transform="rotate(-90 20.1 172.2)">3</text>
</g>
<g font-size="1.3" fill="#0000c2">
<text x="52.1" y="58.5">trace</text>
<text x="58.1" y="58.5">impedance:</text>
<text x="70" y="58.5">90Ohm</text>
<text x="53.2" y="60.6">Same</text>
<text x="59.5" y="60.6">length</text>
<text x="66.6" y="60.6">+-10mm</text>
<text x="88.5" y="65.6">RESET</text>
<text x="54.5" y="77.8">place</text>
<text x="60.8" y="77.8">close</text>
<text x="67" y="77.8">to</text>
<text x="70" y="77.8">mcu</text>
<text x="87.2" y="74.3">BOOTSEL</text>
<text x="258.8" y="145.4">to</text>
<text x="261.9" y="145.4">BB_IR_light_curtain</text>
<text x="47.8" y="152.1">Debug</text>
<text x="47.8" y="154.2">the</text>
<text x="52.2" y="154.2">tag-connect:</text>
<text x="55" y="152.1">the</text>
<text x="59.5" y="152.1">microcontroller</text>
<text x="75.5" y="152.1">using</text>
<text x="47.8" y="156.2">TC2050-IDC</text>
<text x="47.8" y="158.2">with</text>
<text x="53" y="158.2">Raspberry</text>
<text x="61" y="156.2">+</text>
<text x="63.9" y="158.2">Pi</text>
<text x="64.1" y="156.2">TC2050-ARM2010</text>
<text x="67.2" y="158.2">probe</text>
<text x="74" y="158.2">or</text>
<text x="77.4" y="158.2">J-link</text>
<text x="107.6" y="157.6">module</text>
<text x="107.6" y="161.4">RPI</text>
<text x="111.9" y="161.4">shield</text>
<text x="115.7" y="157.6">ID:</text>
<text x="121.6" y="157.6">voltage:</text>
<text x="121.6" y="161.4">0V</text>
<text x="232.2" y="156.8">TODO:</text>
<text x="232.2" y="158.8">restructure</text>
<text x="232.2" y="160.9">O-Ring</text>
<text x="240.4" y="160.9">on</text>
<text x="243.7" y="158.8">schematic</text>
<text x="243.9" y="160.9">power,</text>
<text x="254.5" y="158.8">based</text>
<text x="261.2" y="158.8">on</text>
<text x="264.7" y="158.8">the</text>
<text x="268.9" y="158.8">BB_feeder</text>
<text x="279.5" y="158.8">main:</text>
<text x="107.6" y="164">screen</text>
<text x="107.6" y="166.5">feeder</text>
<text x="121.6" y="164">0.4V</text>
<text x="121.6" y="166.5">0.8V</text>
<text x="232.2" y="162.9">separate</text>
<text x="232.2" y="165">integrate</text>
<text x="241.5" y="162.9">power</text>
<text x="241.8" y="165">memory</text>
<text x="248.2" y="162.9">sheet</text>
<text x="250.3" y="165">onto</text>
<text x="254.4" y="162.9">and</text>
<text x="255.7" y="165">MCU</text>
<text x="260.9" y="165">sheet</text>
<text x="107.6" y="169">tunnel</text>
<text x="107.6" y="171.6">lighting</text>
<text x="121.6" y="169">1.2V</text>
<text x="121.6" y="171.6">1.6V</text>
<text x="107.6" y="174.1">nosepoke</text>
<text x="121.6" y="174.1">2V</text>
</g>
<g font-size="1.3" fill="#000084">
<text x="230.1" y="74.5">D[0..7]</text>
<text x="73.9" y="92.3">FLASH{QUAD-SPI}</text>
<text x="255.5" y="93.6">CAN{SPI1+GPIO}</text>
<text x="225" y="97.4">LCD{MISC}</text>
</g>
<g font-size="1.3" fill="#aaa">
<text x="44.2" y="130.9" transform="rotate(-90 44.2 130.9)">1</text>
<text x="46.7" y="130.9" transform="rotate(-90 46.7 130.9)">2</text>
<text x="49.3" y="130.9" transform="rotate(-90 49.3 130.9)">3</text>
</g>
<g font-size="1.3" fill="#725600">
<text x="223.7" y="145.6">CCS</text>
<text x="223.7" y="150.7">backlight</text>
</g>
</svg>
